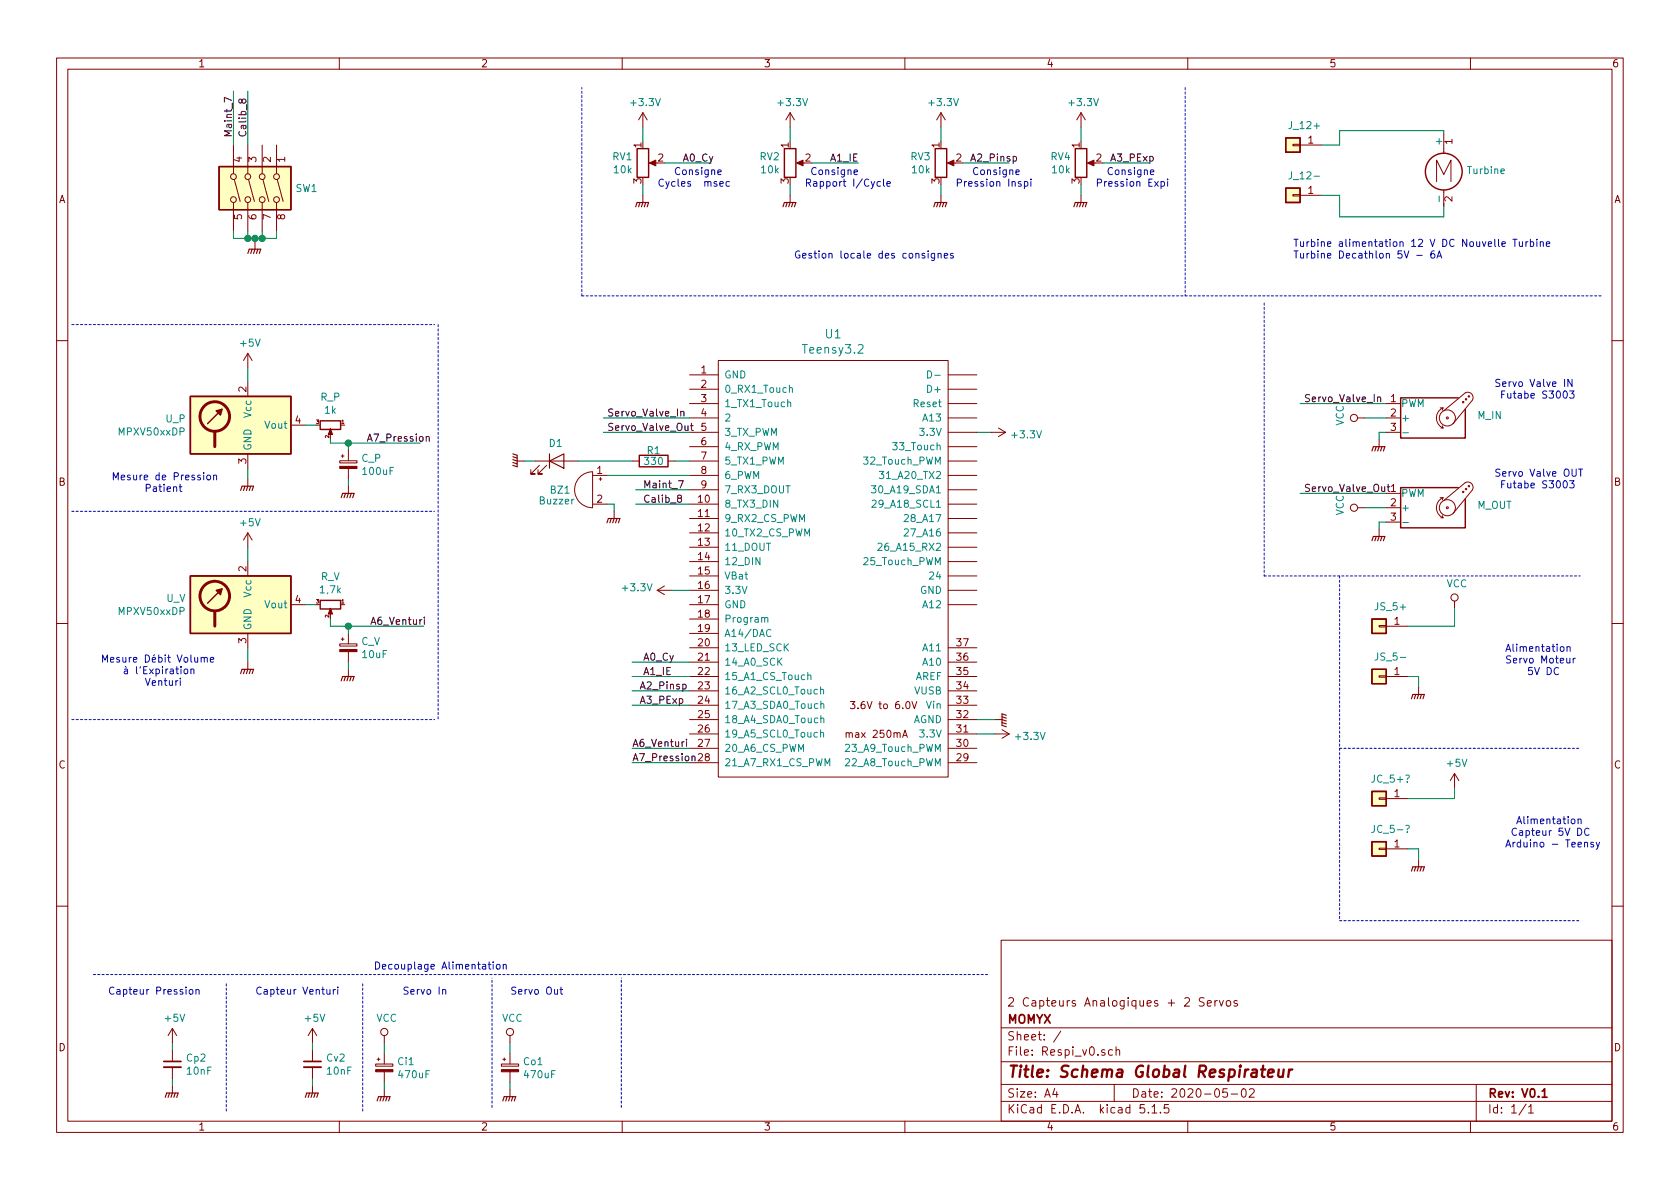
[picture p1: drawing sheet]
<svg xmlns="http://www.w3.org/2000/svg" width="297mm" height="210mm" viewBox="0 0 297 210" stroke-linecap="round" stroke-linejoin="round" font-family="sans-serif">
<g fill="none" stroke="#840000" stroke-width=".18">
<path d="M10 10.3h277v189.9h-277zM12 12.2h273v186.1h-273zM60 10.3v1.9M110 10.3v1.9M113.7 19.9l-.8 1.3M113.7 19.9v2.6M113.7 19.9l.7 1.3M139.7 19.9v2.6M139.7 19.9l-.8 1.3M139.7 19.9l.8 1.3M160 10.3v1.9M166.4 19.9l-.8 1.3"/>
<path d="M166.4 19.9v2.6M166.4 19.9l.7 1.3M191.1 19.9l-.7 1.3M191.1 19.9v2.6M191.1 19.9l.8 1.3M210 10.3v1.9M260 10.3v1.9M41.3 25.6v5.1M41.3 35.8v5.1M41.4 31.7l1.1 3.9M43.8 25.6v5.1M43.8 35.8v5.1"/>
<path d="M43.9 31.7l1.1 3.9M46.4 25.6v5.1M46.4 35.8v5.1M46.5 31.7l1 3.9M48.9 25.6v5.1M48.9 35.8v5.1M49 31.7l1.1 3.9M113.7 34.5v1.3M115.2 28.8h1M139.7 34.5v1.3M141.2 28.8h1M166.4 34.5v1.3"/>
<path d="M167.9 28.8h1M191.1 34.5v1.3M192.7 28.8h1M228.6 34.4h1.3v.3h-1.3zM228.6 25.5h1.3v.3h-1.3zM229.9 34.5h3.8M229.9 25.6h3.8M254 32.1v-3.8l1.3 2.6 1.2-2.6v3.8M255.3 23.7v3.4M255.3 33.6v2.8M45.1 42.8v1.3M10 60.2h2"/>
<path d="M43.8 62.5l-.7 1.2M43.8 62.5v2.5M43.8 67.6v2.5M43.8 62.5l.8 1.2M51.4 75.2h2.6M61.6 79.6v1.9M121.9 73.9h5.1M121.9 71.4h5.1M121.9 76.4h5.1M121.9 66.3h5.1M121.9 68.8h5.1M121.9 79h5.1"/>
<path d="M127 63.7h40.6v73.7h-40.6zM167.6 73.9h5.1M167.6 71.4h5.1M167.6 76.4h5.1M167.6 66.3h5.1M167.6 68.8h5.1M167.6 79h5.1M175.3 76.4h2.5M176.5 75.7l1.3 .7M177.8 76.4l-1.3 .8M240 73.9h1.3M243.8 77.7v1.3"/>
<path d="M245.1 73.9h2.5M245.1 71.4h2.5M245.1 76.4h2.5M254.6 72.1h.5M254.8 75.7h.3M255 75.3l.1 .4M255.1 72.1a1.94 1.94 0 0 0-1.1 1.8 1.94 1.94 0 0 0 1.1 1.8M255.1 72.1l-.1 .4M255.3 72.6l3.8-3.1a.95 .95 0 0 1 1.1 .1 .95 .95 0 0 1 .1 1.1l-3.4 4.2M285 60.2h2M43.8 80.3v2.5M43.8 84.7v1.3"/>
<path d="M43.8 94.2v2.6M43.8 99.3v2.5M43.8 94.2l-.7 1.3M43.8 94.2l.8 1.3M60.1 81.5h3v.4h-3zM60.3 80.6h.5M60.6 80.4v.5M61.6 82.8v1.9M61.6 86v1.2M91.4 81.5h1.3M94.6 81.5h7.6M95.4 82.3l-1.5 1.5h.7h-.7v-.7"/>
<path d="M96.6 82.3l-1.5 1.5h.8h-.8v-.7M102.5 84.4a3.3 3.3 0 0 1 2.3-1v6.4a3.2 3.2 0 0 1-3-2 3.2 3.2 0 0 1 .7-3.4zM104.8 84.1h2.5M104.8 89.1h2.5M105.9 84.7h.5M106.2 84.4v.6M108.6 90.4v1.3M111.8 81.5h1.2M118.1 81.5h1.3M121.9 84.1h5.1M121.9 89.1h5.1M121.9 91.7h5.1"/>
<path d="M121.9 94.2h5.1M121.9 96.8h5.1M121.9 99.3h5.1M121.9 81.5h5.1M121.9 86.6h5.1M167.6 84.1h5.1M167.6 89.1h5.1M167.6 91.7h5.1M167.6 94.2h5.1M167.6 96.8h5.1M167.6 99.3h5.1M167.6 81.5h5.1"/>
<path d="M167.6 86.6h5.1M240 89.8h1.3M243.8 93.6v1.3M245.1 89.8h2.5M245.1 87.2h2.5M245.1 92.3h2.5M254.6 88h.5M254.8 91.6h.3M255 91.2l.1 .4M255.1 88a1.94 1.94 0 0 0-1.1 1.8 1.94 1.94 0 0 0 1.1 1.8M255.1 88l-.1 .4M255.3 88.5l3.8-3.2a.95 .95 0 0 1 1.1 .2 .95 .95 0 0 1 .1 1.1l-3.4 4.2"/>
<path d="M10 110.3h2M43.8 112v2.5M43.8 117.1v1.3M51.4 106.9h2.6M60.1 113.9h3v.3h-3zM60.3 113h.5M60.6 112.8v.5M61.6 112v1.9M61.6 115.2v1.9M61.6 118.4v1.2M116.2 104.4h2.5M116.2 104.4l1.3 .8"/>
<path d="M117.5 103.6l-1.3 .8M121.9 119.6h5.1M121.9 101.8h5.1M121.9 104.4h5.1M121.9 106.9h5.1M121.9 109.5h5.1M121.9 112h5.1M121.9 114.5h5.1M121.9 117.1h5.1M167.6 119.6h5.1M167.6 101.8h5.1M167.6 104.4h5.1"/>
<path d="M167.6 106.9h5.1M167.6 114.5h5.1M167.6 117.1h5.1M243.8 110.6h1.3v.3h-1.3zM243.8 119.5h1.3v.3h-1.3zM245.1 110.7h3.8M245.1 119.6h3.8M257.2 106.3v1.3M285 110.3h2M121.9 129.8h5.1M121.9 122.2h5.1M121.9 124.7h5.1"/>
<path d="M121.9 127.2h5.1M121.9 132.3h5.1M121.9 134.9h5.1M150.4 124h.8l-.5 .5 .4 .2 .1 .4-.3 .2-.5-.1M159.6 130.4l.4-1.3 .4 1.3M159.7 130h.6M161.2 124l.5 1.3 .4-1.3M167.6 129.8h5.1M167.6 122.2h5.1M167.6 124.7h5.1M167.6 127.2h5.1M167.6 132.3h5.1"/>
<path d="M167.6 134.9h5.1M175.9 129.8h2.5M175.9 127.2h1.3M177.2 129l1.2 .8M178.4 129.8l-1.2 .8M250.8 121.5v1.3M257.2 136.8l-.8 1.2M257.2 136.8v2.5M257.2 136.8l.7 1.2M243.8 141.1h1.3v.2h-1.3zM243.8 150h1.3v.2h-1.3zM245.1 141.2h3.8"/>
<path d="M245.1 150.1h3.8M250.8 152v1.3M10 160.2h2M177 166.3h108v32h-108zM212.9 176.5l-.6-.1-.3 .3 .2 .4 .6 .3v.4l-.2 .1-.6-.1M213.5 177.4l.7-.1-.1-.3-.4-.1-.2 .2v.7h.6M214.8 176.9v1M215.2 176.9l-.4 .3M215.6 176.9l.4 1 .3-1M216.9 177.1l.2-.2 .4 .2v.7l-.2 .1-.4-.1zM218.7 177a.37 .37 0 0 0-.5 .1v.3l.5 .1 .1 .1-.2 .3-.4-.1M285 160.2h2"/>
<path d="M30.5 181.9l-.8 1.2M30.5 181.9v2.5M30.5 185.7v2M30.5 188.7v2M30.5 192v1.3M30.5 181.9l.7 1.2M55.2 181.9l-.7 1.2M55.2 181.9v2.5M55.2 185.7v2M55.2 188.7v2M55.2 192v1.3M55.2 181.9l.8 1.2"/>
<path d="M60 198.3v1.9M66.4 188.2h3.1v.3h-3.1zM66.7 187.3h.5M66.9 187.1v.5M67.9 183.1v1.3M67.9 186.3v1.9M67.9 189.5v1.9M67.9 192.7v1.2M88.6 188.2h3.1v.3h-3.1zM88.9 187.3h.5M89.2 187.1v.5M90.2 183.1v1.3"/>
<path d="M90.2 186.3v1.9M90.2 189.5v1.9M90.2 192.7v1.2M110 198.3v1.9M160 198.3v1.9M177 194.8h108M177 191.8h108M177 187.8h108M177 181.8h108M186.5 192.5l-.4 1h1M186.8 193v1M187.6 182.3l-1.3 2"/>
<path d="M196.7 185.7l-.4-.1-.3 .3 .1 .6h.6M197 191.8v3M197.3 185.7l.3-.1 .3 .1 .1 .9M197.3 185.1v1.5M202.3 195.3h-.7l-.1 .7 .3-.1 .5 .1 .1 .2-.1 .5-.2 .1-.6-.1M203 196.7v.1M203.7 195.8l.4-.5v1.5M203.7 196.8h.8M205.2 196.7v.1M206.6 195.3h-.7l-.1 .7 .2-.1 .6 .1 .1 .2-.1 .5-.2 .1-.6-.1M210 198.3v1.9M217 192.5h-.7l-.1 .7 .2-.1 .5 .1 .1 .2v.5l-.2 .1-.6-.1"/>
<path d="M217.7 193.5h1.1M219.6 192.7l.4-.2a.94 .94 0 0 1 0 1.5 .82 .82 0 0 1-.4-1.3zM220.9 192.7l.2-.2h.4l.2 .2 .1 .3-1 1h1M260 198.3v1.9M261 191.8v6.5M269.8 195.2l-1.2 2M270.3 195.8l.4-.5v1.5M270.3 196.8h.8"/>
<circle cx="41.3" cy="35.3" r=".51"/>
<circle cx="41.3" cy="31.2" r=".51"/>
<circle cx="43.8" cy="31.2" r=".51"/>
<circle cx="43.8" cy="35.3" r=".51"/>
<circle cx="46.4" cy="31.2" r=".51"/>
<circle cx="46.4" cy="35.3" r=".51"/>
<circle cx="48.9" cy="35.3" r=".51"/>
<circle cx="48.9" cy="31.2" r=".51"/>
<circle cx="239.4" cy="73.9" r=".63"/>
<circle cx="255.9" cy="73.9" r="1.42"/>
<circle cx="255.9" cy="73.9" r=".18"/>
<circle cx="258.7" cy="71.1" r=".13"/>
<circle cx="259.2" cy="70.6" r=".13"/>
<circle cx="259.7" cy="70.1" r=".13"/>
<circle cx="239.4" cy="89.8" r=".63"/>
<circle cx="255.9" cy="89.8" r="1.42"/>
<circle cx="255.9" cy="89.8" r=".18"/>
<circle cx="258.7" cy="87" r=".13"/>
<circle cx="259.2" cy="86.5" r=".13"/>
<circle cx="259.7" cy="86" r=".13"/>
<circle cx="257.2" cy="105.7" r=".63"/>
<circle cx="67.9" cy="182.5" r=".63"/>
<circle cx="90.2" cy="182.5" r=".63"/>
</g>
<path d="M29 187.7h3M53.7 187.7h3.1M272.7 193l.4-.5v1.5M272.7 194h.8" fill="none" stroke="#840000" stroke-width=".3"/>
<path d="M223 189.1h.7M223.3 188.4l-.2 1.8 .1 .1 .4 .1M224.2 189.8l1-.2-.1-.4h-.7l-.2 1 .2 .2 .6-.1M226.1 189.1v1.2a.56 .56 0 0 0 .7 0M227 189.1l-.2 1.3M227.9 189.1l-.1 1.3M228.5 189.1a.54 .54 0 0 0-.6 .4" fill="none" stroke="#840000" stroke-width=".41"/>
<g fill="none" stroke="#840000" stroke-width=".2">
<path d="M112.4 36.6l.2-.8h2.1l-.3 .8M113.2 35.8l-.3 .8M113.7 35.8l-.3 .8M114.2 35.8l-.3 .8M138.4 36.6l.3-.8h2l-.2 .8M139.2 35.8l-.3 .8M139.7 35.8l-.3 .8M140.2 35.8l-.2 .8M165.1 36.6l.3-.8h2l-.3 .8M165.9 35.8l-.3 .8M166.4 35.8l-.3 .8M166.9 35.8l-.3 .8"/>
<path d="M189.9 36.6l.2-.8h2.1l-.3 .8M190.6 35.8l-.2 .8M191.1 35.8l-.2 .8M191.6 35.8l-.2 .8M43.8 44.8l.3-.7h2l-.3 .7M44.6 44.1l-.3 .7M45.1 44.1l-.3 .7M45.6 44.1l-.3 .7M242.6 79.8l.2-.8h2.1l-.3 .8M243.3 79l-.2 .8M243.8 79l-.2 .8M244.3 79l-.2 .8"/>
<path d="M42.5 86.7l.3-.7h2l-.2 .7M43.3 86l-.2 .7M43.8 86l-.2 .7M44.3 86l-.2 .7M60.3 88l.3-.8h2l-.2 .8M61.1 87.2l-.3 .8M61.6 87.2l-.3 .8M62.1 87.2l-.3 .8M90.7 80.3l.7 .2v2l-.7-.2M90.7 80.8l.7 .2M90.7 81.3l.7 .2M90.7 81.8l.7 .2"/>
<path d="M97.2 81.5l2.5-1.2v2.5zM97.2 80.3v2.5M107.3 92.5l.3-.8h2l-.3 .8M108.1 91.7l-.3 .8M108.6 91.7l-.3 .8M109.1 91.7l-.3 .8M242.6 95.6l.2-.7h2.1l-.3 .7M243.3 94.9l-.2 .7M243.8 94.9l-.2 .7M244.3 94.9l-.2 .7M42.5 119.1l.3-.7h2l-.2 .7M43.3 118.4l-.2 .7"/>
<path d="M43.8 118.4l-.2 .7M44.3 118.4l-.2 .7M61.1 119.6l-.3 .8M61.6 119.6l-.3 .8M62.1 119.6l-.3 .8M60.3 120.4l.3-.8h2l-.2 .8M177.2 127.8l.7 .2M177.2 127.2l.7 .3M177.2 126.7l.7 .3M177.9 126.5l-.7-.3v2.1l.7 .2M249.6 123.6l.2-.8h2l-.2 .8M250.3 122.8l-.2 .8"/>
<path d="M250.8 122.8l-.2 .8M251.3 122.8l-.2 .8M249.6 154l.2-.7h2l-.2 .7M250.3 153.3l-.2 .7M250.8 153.3l-.2 .7M251.3 153.3l-.2 .7M29.2 194.1l.3-.8h2l-.3 .8M30 193.3l-.3 .8M30.5 193.3l-.3 .8M31 193.3l-.3 .8M54 194.1l.2-.8h2.1l-.3 .8M54.7 193.3l-.2 .8"/>
<path d="M55.2 193.3l-.2 .8M55.8 193.3l-.3 .8M66.7 194.7l.2-.8h2.1l-.3 .8M67.4 193.9l-.2 .8M67.9 193.9l-.2 .8M68.5 193.9l-.3 .8M88.9 194.7l.3-.8h2l-.3 .8M89.7 193.9l-.3 .8M90.2 193.9l-.3 .8M90.7 193.9l-.3 .8"/>
</g>
<g fill="#ffffc2" stroke="#ffffc2" stroke-width=".18">
<path d="M242.6 139.9h2.5v2.6h-2.5z"/>
<path d="M242.6 148.8h2.5v2.6h-2.5z"/>
<path d="M242.6 109.5h2.5v2.5h-2.5z"/>
<path d="M242.6 118.4h2.5v2.5h-2.5z"/>
<path d="M227.3 33.3h2.6v2.5h-2.6z"/>
<path d="M227.3 24.4h2.6v2.5h-2.6z"/>
<path d="M38.7 29.5h12.7v7.6h-12.7z"/>
<path d="M33.7 101.8h17.7v10.2h-17.7z"/>
<path d="M33.7 70.1h17.7v10.2h-17.7z"/>
</g>
<g fill="none" stroke="#840000" stroke-width=".25">
<path d="M38.7 29.5h12.7v7.6h-12.7zM112.6 26.3h2.1v5.1h-2.1zM138.7 26.3h2v5.1h-2zM165.4 26.3h2v5.1h-2zM190.1 26.3h2.1v5.1h-2.1zM227.3 33.3h2.6v2.5h-2.6zM227.3 24.4h2.6v2.5h-2.6zM33.7 70.1h17.7v10.2h-17.7zM39.2 72.4l-2.5 2.5M56.6 74.4h3.6v1.5h-3.6zM257.8 70.4h-10.2v7.1h11.5v-5.1M113 80.5h5.1v2h-5.1z"/>
<path d="M257.8 86.2h-10.2v7.1h11.5v-5M33.7 101.8h17.7v10.2h-17.7zM39.2 104.1l-2.5 2.6M56.6 106.2h3.6v1.5h-3.6zM242.6 109.5h2.5v2.5h-2.5zM242.6 118.4h2.5v2.5h-2.5zM242.6 139.9h2.5v2.6h-2.5zM242.6 148.8h2.5v2.6h-2.5z"/>
<circle cx="255.3" cy="30.3" r="3.3"/>
</g>
<g fill="none" stroke="#008484" stroke-width=".18">
<path d="M139.3 71.2l.1-.1h.4v.8M139.6 68.7l.2-.2 .3 .1v.8M164 65.6a.64 .64 0 0 1 .7 .6 .64 .64 0 0 1-.7 .6zM165.3 66.4h.9M248 76.5h1M154.1 85.9h.8l-.5 .5 .4 .1v.5l-.2 .2-.5-.2M154.2 88.6l.5-.2 .2 .4v.2l-.8 .7h.8M155.2 96.2l.5-.1 .3 .3-.8 .9h.8M155.5 83.4h.8l-.5 .4 .4 .2 .1 .4-.3 .2-.5-.1M159.9 93.6l.5-.1 .2 .4v.2l-.8 .7h.8M159.9 91.1l.5-.1 .2 .3v.2l-.8 .7h.8M248 92.4h1"/>
<path d="M135.2 109.4l.2-.2h.3l.1 .8M136.3 111.4a.6 .6 0 0 0-.8 .5 .6 .6 0 0 0 .6 .7l.2-.2M142.8 119.5l.2-.2 .3 .1 .1 .8M145.1 122l.2-.1h.3v.8M145.1 129.6l.2-.1 .3 .1v.7M145.1 121.5v1.2M145.1 129.1v1.2M145.1 124.6l.2-.2 .3 .1 .1 .8M145.1 127.1l.2-.1h.3l.1 .8M248.6 146l.4-.1 .2 .2-.4 .6"/>
</g>
<g fill="#840000" stroke="#840000" stroke-width=".18">
<path d="M114.8 28.8l1.2-.5v1z"/>
<path d="M66.4 189.1h3.1v.4h-3.1z"/>
<path d="M192.3 28.8l1.1-.5v1z"/>
<path d="M88.6 189.1h3.1v.4h-3.1z"/>
<path d="M60.1 82.5h3v.3h-3z"/>
<path d="M60.1 114.9h3v.3h-3z"/>
<path d="M58.4 107.6l.4 1h-.8l.4-1v.2z"/>
<path d="M140.8 28.8l1.2-.5v1z"/>
<path d="M167.5 28.8l1.2-.5v1z"/>
<path d="M58.4 75.8l.4 1h-.8l.4-1v.3z"/>
</g>
<path d="M29 188.7h3M53.7 188.7h3.1" fill="none" stroke="#840000" stroke-width=".33"/>
<g fill="none" stroke="#840000" stroke-width=".51">
<path d="M38 76.4v2.6M38 108.2v2.5"/>
<circle cx="38" cy="73.7" r="2.62"/>
<circle cx="38" cy="105.4" r="2.62"/>
</g>
<g fill="#840000" stroke="#840000" stroke-width=".25">
<path d="M38.2 104.4l1-.3-.2 1.1z"/>
<path d="M38.2 72.6l1-.2-.2 1z"/>
</g>
<g fill="none" stroke="#0000c2" stroke-width=".18" stroke-dasharray=".4 .4">
<path d="M209.5 15.5v36.8M12.7 57.4h64.1M77.5 57.4v69.8M102.9 52.3h180.3M102.9 52.3v-36.8M223.5 53.6v48.2M12.7 90.4h64.1M223.5 101.8h55.9M236.9 101.8v61M12.7 127.2h64.1M236.9 132.3h42.5M16.5 172.3h158.1"/>
<path d="M236.9 162.8h42.5M40 196.5v-22.9M64.1 196.5v-22.9M87 195.8v-22.8M109.9 195.8v-22.8"/>
</g>
<g fill="none" stroke="#008400" stroke-width=".18">
<path d="M41.3 16.1v9.5M43.8 16.1v9.5M113.7 22.5v2.5M113.7 32.6v1.9M117.5 28.8h8.2M139.7 22.5v2.5M139.7 32.6v1.9M143.5 28.8h8.3M166.4 22.5v2.5M166.4 32.6v1.9M170.2 28.8h8.2M191.1 22.5v2.5"/>
<path d="M191.1 32.6v1.9M194.9 28.8h8.3M233.7 34.5h3.2v3.8h18.4v-1.9M255.3 23.7v-.6h-18.4v2.5h-3.2M41.3 40.9v1.3h7.6v-1.3M43.8 40.9v1.3M45.1 42.2v.6M46.4 40.9v1.3M43.8 65v2.6M54 75.2h1.9M58.4 77.7v.7h15.9M61.6 78.4v1.2"/>
<path d="M106.7 73.9h15.2M106.7 76.4h15.2M172.7 76.4h2.6M229.9 71.4h15.2M241.3 73.9h3.8M245.1 76.4h-1.3v1.3M43.8 82.8v1.9M43.8 96.8v2.5M61.6 84.7v1.3M92.7 81.5h1.9M102.2 81.5h9.6M107.3 84.1h14.6"/>
<path d="M107.3 89.1h1.3v1.3M112.4 89.1h9.5M112.4 86.6h9.5M119.4 81.5h2.5M229.9 87.2h15.2M241.3 89.8h3.8M245.1 92.3h-1.3v1.3M43.8 114.5v2.6M54 106.9h1.9M58.4 109.5v1.2h16.5M61.6 110.7v1.3M61.6 117.1v1.3"/>
<path d="M111.8 119.6h10.1M111.8 117.1h10.1M118.7 104.4h3.2M248.9 119.6h1.9v1.9M257.2 107.6v3.1h-8.3M111.8 132.3h10.1M111.8 134.9h10.1M111.8 122.2h10.1M111.8 124.7h10.1M172.7 129.8h3.2M172.7 127.2h3.2M257.2 139.3v1.9h-8.3"/>
<path d="M248.9 150.1h1.9v1.9M30.5 184.4v1.3M30.5 190.7v1.3M55.2 184.4v1.3M55.2 190.7v1.3M67.9 184.4v1.9M67.9 191.4v1.3M90.2 184.4v1.9M90.2 191.4v1.3"/>
</g>
<g fill="none" stroke="#000" stroke-width=".18">
<path d="M40.9 17.7l-1.2-.5v.9M42.8 17.7l.2-.2h.3l.2 .2-.1 .4-.1 .1-.5-.1-.2-.5h-.3l-.1 .1 .1 .5h.3l.2-.2M179.1 27.7h.4l.2 .2-.1 .5h-.5M75.4 77.3l.1-.1h.3l.1 .8M75.4 77.2v.8M120.4 72.9l.2-.2 .3 .1v.8M120.4 72.7v.9M122.1 75.3h.5M122.3 74.8v1.1l.3 .2M243.6 70.3l.2-.1 .2 .1 .1 .7M243.6 70.2v.8M120 85h.8l-.5 1.3"/>
<path d="M120 88.1l-.2-.1v-.3l.5-.2 .1 .2v.3l-.5 .2-.1 .1v.3l.2 .2h.3l.2-.2-.1-.4-.1-.1M245.3 86.1h.4M245.4 85.6v1.1l.3 .2M75 109.1v.2M75 109.6v.8M120.7 121.1l.4-.1 .2 .2-.1 .6h-.5M121.4 130.7v.2M121.4 131.2v.8M122.4 133.8l.1-.1 .3 .1 .1 .7M122.4 133.7v.8"/>
</g>
<g fill="none" stroke="#0000c2" stroke-width=".18">
<path d="M125.8 30.2l.2-.2 .3 .1 .1 .8M125.8 30v.9M126.9 30.4l.6-.1v-.2l-.4-.1-.2 .2 .1 .6h.5M127.3 32.5l.6-.1-.1-.2-.3-.1-.2 .2v.6h.5M129 32.2l-.4-.1-.2 .2 .1 .6h.5M151 30.4l.6-.1v-.2l-.4-.1-.2 .2 .1 .6h.5M155.7 32.2l-.4-.1-.2 .2 .1 .6h.5M156.2 31.7v1.1l.2 .1M156.8 32.5l.6-.1v-.2l-.4-.1-.2 .2 .1 .6h.5M178.5 30.2l.2-.2 .3 .1 .1 .8M178.5 30v.9M179.6 30.4l.6-.1v-.2l-.4-.1-.2 .2 .1 .6h.5"/>
<path d="M180.5 32.2l-.3-.1-.2 .2 .1 .2 .4 .1v.3h-.5M181.1 32.2l.4-.1 .2 .2-.1 .6h-.5M181.1 32.1v1.3M182.3 31.7v.1M182.3 32.1v.8M202.3 30.2l.2-.2 .3 .1 .1 .8M203.4 30.4l.6-.1v-.2l-.4-.1-.2 .2 .1 .6h.5M205.3 32.2l.4-.1 .2 .2-.1 .6h-.5M205.3 32.1v1.3M206.5 31.7v.1M206.5 32.1v.8M164.1 44.4v.1"/>
<path d="M164.1 44.8v.8M165.3 44.8l-.1 1.1-.2 .2-.3-.1M165.3 44.9l-.4-.1-.3 .2 .2 .6h.5M165.9 44.9l.1-.1 .3 .1 .1 .7M165.9 44.8v.8M167 45.2l.6-.1-.1-.2-.4-.1-.1 .2v.6h.5M168.5 44.9l-.3-.1-.2 .2 .1 .2 .4 .1v.3h-.5M250.5 45.2h1M253.6 44.4h-.4a.87 .87 0 0 0 0 1.2l.4-.1v-.5l-.4-.1-.2 .2M254.1 45.6l.4-1.2 .4 1.2M254.2 45.3h.6M267.5 42.3h.7"/>
<path d="M267.8 42.3v1.3M268.6 42.7l.1 .8 .3 .1 .2-.1M269.2 42.7v.9M269.8 42.7v.9M270.2 42.7l-.3 .1-.1 .2M270.6 42.8l.3-.1 .3 .3-.1 .5h-.5M270.6 42.3v1.3M271.7 42.3v.1M271.7 42.7v.9M272.3 42.9l.2-.2 .3 .1 .1 .8M272.3 42.7v.9M273.4 43.1l.6-.1v-.2l-.4-.1-.2 .2 .1 .6h.5"/>
<path d="M276.5 69.3l.2-.2a.67 .67 0 0 1 .4 .7 .67 .67 0 0 1-.4 .6l-.3-.2v-.3zM276.6 67.1v1.2M277.5 69.1h.8l-.4 .5 .4 .1-.1 .7h-.5l-.2-.1M278 67.1v1.2l-.8-1.2v1.2M29 85.6v.2M29 86.1v.8M29.5 86.5l.6-.1v-.3h-.4l-.2 .2 .1 .6h.5M30.7 86.2l.2-.1h.3v.8M30.7 86.1v.8M31.7 86.1h.5M31.9 85.6v1.1l.3 .2M36 83.6v.1"/>
<path d="M36 84v.9M36.7 84.1l.3-.1 .2 .2-.1 .6-.3 .1-.2-.3zM37.8 84.1l.1-.1 .4 .1v.8M37.8 84v.9M276.6 85.1l.1-.1a.67 .67 0 0 1 .4 .6 .67 .67 0 0 1-.4 .7 .83 .83 0 0 1-.1-1.2zM277.5 85h.8l-.4 .5 .4 .1-.1 .6-.5 .1-.2-.1M278 83v1l.2 .2h.4l.1-.2v-1M279.1 83h.7M279.5 83v1.2M25.7 119.9l.4 1.3 .4-1.3M29.2 119.9v1.1l.3 .2M30.1 118.4h.5l.1 .7"/>
<path d="M30.7 118.6l-.4 .1-.3 .1 .1 .3h.6M31.1 118.3h.5M31.3 117.9v1.1l.3 .1M31.9 119.9v.2M32 117.9v.1M32 118.3v.8M32.6 118.4l.2-.1 .3 .1 .1 .1-.1 .6h-.3l-.2-.1zM33.8 118.4l.1-.1 .3 .1 .1 .7M33.8 118.3v.8M35.6 116.4l.1-.1h.3l.1 .8M35.6 116.3v.8M36.1 116.4l.2-.1h.3l.1 .8"/>
<path d="M37.2 116.7l.6-.1-.1-.3h-.3l-.2 .1 .1 .6h.4M270.9 118h-.6l-.1 .6 .2-.1 .5 .1v.6l-.2 .1-.5-.1M271.3 118l.5 1.3 .4-1.3M273.6 118a.64 .64 0 0 1 .7 .7 .64 .64 0 0 1-.7 .6zM275.6 118.2a.6 .6 0 0 0-.9 .4 .6 .6 0 0 0 .6 .7l.3-.1M275.9 114.5l.2-.2 .4 .2v.5l-.1 .1-.3 .1-.2-.1zM277 116.4l.1 .8h.3l.2-.1M277.1 114.5l.2-.2 .3 .1v.8M277.1 114.3v.9M277.6 116.4v.8M278.2 116.4v.8M278.5 116.4l-.3 .2"/>
<path d="M26.9 120.8l.6-.1v-.3h-.4l-.2 .1 .1 .7h.5M28.1 120.5l.1-.1h.3l.1 .8M28.1 120.4v.8M29 120.4h.5M29.9 120.4l.1 .8h.3l.2-.1M30.5 120.4v.8M31.1 120.4v.8M31.4 120.4l-.3 .2M31.9 120.4v.8M277.3 144.4v.1M277.9 144.9l.3-.1 .3 .3v.3l-.3 .3-.3-.1-.1-.2zM278.9 146.5a.64 .64 0 0 1 .8 .6 .64 .64 0 0 1-.8 .6z"/>
<path d="M279 145l.2-.2 .3 .1 .1 .8M279 144.8v.9M280.2 149.1l.1-.2 .3 .1 .1 .8M280.2 148.9v.9M280.9 146.6a.6 .6 0 0 0-.8 .4 .6 .6 0 0 0 .6 .7l.2-.1M281.7 149l-.3-.1-.1 .2v.2l.4 .1v.3h-.4M282.2 148.9l.3 .9M282.8 148.9l-.4 1.2-.2 .1M33.5 175.1l.2-.1 .4 .1v.5l-.1 .2h-.3l-.2-.1zM34.6 175.1l.2-.1h.3l.1 .8M34.6 175v.8M57.8 175l.1 .8h.2l.2-.1"/>
<path d="M58.3 175v.8M58.9 175v.8M59.3 175l-.4 .2M59.7 174.5v.2M59.7 175v.8M78.3 175.1l.1-.1h.3l.1 .8M78.3 175v.8M86.3 170.5h.5M86.5 170.1v1.1l.3 .2M87.2 170.1v.1M87.2 170.5v.9M87.8 170.7l.2-.2 .4 .2v.4l-.1 .2-.3 .1-.2-.2z"/>
<path d="M89 170.7l.2-.2 .3 .1v.8M89 170.5v.9M99 175h.5M99.2 174.5v1.1l.3 .2"/>
</g>
<g fill="#008400" stroke="#008400" stroke-width=".25">
<circle cx="61.6" cy="110.7" r=".51"/>
<circle cx="45.1" cy="42.2" r=".51"/>
<circle cx="61.6" cy="78.4" r=".51"/>
<circle cx="43.8" cy="42.2" r=".51"/>
<circle cx="46.4" cy="42.2" r=".51"/>
</g>
<text font-size="2.8" fill="#840000" x="178" y="190.5">Title: Schema Global Respirateur</text>
<g font-size="2.1" fill="#008484">
<text x="146" y="59.8">U1</text>
<text x="142.2" y="62.5">Teensy3.2</text>
</g>
<g font-size="2.1" fill="#840000">
<text x="178" y="178">2 Capteurs Analogiques + 2 Servos</text>
<text x="178" y="184">Sheet: /</text>
<text x="178" y="181">MOMYX</text>
<text x="178" y="186.7">File: Respi_v0.sch</text>
<text x="178" y="196.9">KiCad E.D.A. kicad 5.1.5</text>
<text x="178" y="194.1">Size: A4</text>
<text x="200" y="194.1">Date: 2020-05-02</text>
<text x="263" y="194.1">Rev: V0.1</text>
<text x="263" y="196.9">Id: 1/1</text>
</g>
<g font-size="1.8" fill="#840000">
<text x="35" y="11.9">1</text>
<text x="85" y="11.9">2</text>
<text x="135" y="11.9">3</text>
<text x="185" y="11.9">4</text>
<text x="235" y="11.9">5</text>
<text x="285" y="11.9">6</text>
<text x="42.8" y="28.7" transform="rotate(-90 42.8 28.7)">4</text>
<text x="45.3" y="28.7" transform="rotate(-90 45.3 28.7)">3</text>
<text x="47.9" y="28.7" transform="rotate(-90 47.9 28.7)">2</text>
<text x="50.4" y="28.7" transform="rotate(-90 50.4 28.7)">1</text>
<text x="113.4" y="26.1" transform="rotate(-90 113.4 26.1)">1</text>
<text x="116.4" y="28.6">2</text>
<text x="139.4" y="26.1" transform="rotate(-90 139.4 26.1)">1</text>
<text x="142.4" y="28.6">2</text>
<text x="166.1" y="26.1" transform="rotate(-90 166.1 26.1)">1</text>
<text x="169.1" y="28.6">2</text>
<text x="190.9" y="26.1" transform="rotate(-90 190.9 26.1)">1</text>
<text x="193.8" y="28.6">2</text>
<text x="231.3" y="25.4">1</text>
<text x="256.8" y="25.5" transform="rotate(-90 256.8 25.5)">1</text>
<text x="10.4" y="35.9">A</text>
<text x="113.4" y="32.5" transform="rotate(-90 113.4 32.5)">3</text>
<text x="139.4" y="32.5" transform="rotate(-90 139.4 32.5)">3</text>
<text x="166.1" y="32.5" transform="rotate(-90 166.1 32.5)">3</text>
<text x="190.9" y="32.5" transform="rotate(-90 190.9 32.5)">3</text>
<text x="231.3" y="34.3">1</text>
<text x="256.8" y="35.7" transform="rotate(-90 256.8 35.7)">2</text>
<text x="285.4" y="35.9">A</text>
<text x="42.8" y="38.8" transform="rotate(-90 42.8 38.8)">5</text>
<text x="45.3" y="38.8" transform="rotate(-90 45.3 38.8)">6</text>
<text x="47.9" y="38.8" transform="rotate(-90 47.9 38.8)">7</text>
<text x="50.4" y="38.8" transform="rotate(-90 50.4 38.8)">8</text>
<text x="43.6" y="69.3" transform="rotate(-90 43.6 69.3)">2</text>
<text x="124" y="66">1</text>
<text x="124" y="68.6">2</text>
<text x="124" y="71.1">3</text>
<text x="245.9" y="71.1">1</text>
<text x="52.2" y="74.9">4</text>
<text x="124" y="73.7">4</text>
<text x="124" y="76.2">5</text>
<text x="245.9" y="73.7">2</text>
<text x="245.9" y="76.2">3</text>
<text x="43.6" y="82" transform="rotate(-90 43.6 82)">3</text>
<text x="105.6" y="83.8">1</text>
<text x="124" y="78.7">6</text>
<text x="124" y="81.3">7</text>
<text x="124" y="83.8">8</text>
<text x="10.4" y="85.9">B</text>
<text x="105.6" y="88.9">2</text>
<text x="123.5" y="88.9">10</text>
<text x="124" y="86.4">9</text>
<text x="245.9" y="87">1</text>
<text x="245.9" y="89.5">2</text>
<text x="285.4" y="85.9">B</text>
<text x="123.5" y="91.4">11</text>
<text x="123.5" y="94">12</text>
<text x="245.9" y="92.1">3</text>
<text x="43.6" y="101.1" transform="rotate(-90 43.6 101.1)">2</text>
<text x="123.5" y="96.5">13</text>
<text x="123.5" y="99.1">14</text>
<text x="123.5" y="101.6">15</text>
<text x="52.2" y="106.7">4</text>
<text x="123.5" y="104.1">16</text>
<text x="123.5" y="106.7">17</text>
<text x="43.6" y="113.8" transform="rotate(-90 43.6 113.8)">3</text>
<text x="123.5" y="109.2">18</text>
<text x="123.5" y="111.8">19</text>
<text x="246.5" y="110.5">1</text>
<text x="123.5" y="114.3">20</text>
<text x="123.5" y="116.8">21</text>
<text x="123.5" y="119.4">22</text>
<text x="169.2" y="119.4">35</text>
<text x="169.2" y="116.8">36</text>
<text x="169.2" y="114.3">37</text>
<text x="246.5" y="119.4">1</text>
<text x="123.5" y="121.9">23</text>
<text x="123.5" y="124.5">24</text>
<text x="151.3" y="125.4">3.6V to 6.0V</text>
<text x="169.2" y="124.5">33</text>
<text x="169.2" y="121.9">34</text>
<text x="123.5" y="127">25</text>
<text x="123.5" y="129.5">26</text>
<text x="150" y="130.5">max 250mA</text>
<text x="169.2" y="129.5">31</text>
<text x="169.2" y="127">32</text>
<text x="10.4" y="135.9">C</text>
<text x="123.5" y="132.1">27</text>
<text x="123.5" y="134.6">28</text>
<text x="169.2" y="134.6">29</text>
<text x="169.2" y="132.1">30</text>
<text x="285.4" y="135.9">C</text>
<text x="246.5" y="141">1</text>
<text x="246.5" y="149.9">1</text>
<text x="10.4" y="185.9">D</text>
<text x="285.4" y="185.9">D</text>
<text x="35" y="199.9">1</text>
<text x="85" y="199.9">2</text>
<text x="135" y="199.9">3</text>
<text x="185" y="199.9">4</text>
<text x="235" y="199.9">5</text>
<text x="285" y="199.9">6</text>
</g>
<g font-size="1.8" fill="#008484">
<text x="111.7" y="18.8">+3.3V</text>
<text x="137.7" y="18.8">+3.3V</text>
<text x="164.4" y="18.8">+3.3V</text>
<text x="189.2" y="18.8">+3.3V</text>
<text x="228.2" y="22.8">J_12+</text>
<text x="108.4" y="28.3">RV1</text>
<text x="134.4" y="28.3">RV2</text>
<text x="161.1" y="28.3">RV3</text>
<text x="185.8" y="28.3">RV4</text>
<text x="255" y="25.5" transform="rotate(-90 255 25.5)">+</text>
<text x="52.3" y="34">SW1</text>
<text x="108.6" y="30.7">10k</text>
<text x="134.7" y="30.7">10k</text>
<text x="161.3" y="30.7">10k</text>
<text x="186.1" y="30.7">10k</text>
<text x="228.4" y="31.7">J_12-</text>
<text x="255" y="35.5" transform="rotate(-90 255 35.5)">-</text>
<text x="259.6" y="30.8">Turbine</text>
<text x="42.6" y="61.3">+5V</text>
<text x="56.7" y="70.9">R_P</text>
<text x="128" y="66.9">GND</text>
<text x="128" y="69.5">0_RX1_Touch</text>
<text x="164.3" y="69.5">D+</text>
<text x="21.1" y="77">MPXV50xxDP</text>
<text x="29.3" y="74.7">U_P</text>
<text x="44.4" y="73.8" transform="rotate(-90 44.4 73.8)">Vcc</text>
<text x="47" y="75.8">Vout</text>
<text x="57.5" y="73.2">1k</text>
<text x="128" y="72">1_TX1_Touch</text>
<text x="128" y="74.5">2</text>
<text x="128" y="77.1">3_TX_PWM</text>
<text x="161.8" y="72">Reset</text>
<text x="163" y="77.1">3.3V</text>
<text x="163.4" y="74.5">A13</text>
<text x="179.1" y="77.5">+3.3V</text>
<text x="247.7" y="72">PWM</text>
<text x="247.7" y="74.5">+</text>
<text x="261.3" y="74.1">M_IN</text>
<text x="44.4" y="79.8" transform="rotate(-90 44.4 79.8)">GND</text>
<text x="64" y="81.7">C_P</text>
<text x="64.3" y="84">100uF</text>
<text x="97.1" y="79">D1</text>
<text x="114.1" y="82.2">330</text>
<text x="114.5" y="80.3">R1</text>
<text x="128" y="79.6">4_RX_PWM</text>
<text x="128" y="82.2">5_TX1_PWM</text>
<text x="153.1" y="82.2">32_Touch_PWM</text>
<text x="158.4" y="79.6">33_Touch</text>
<text x="95.5" y="89.2">Buzzer</text>
<text x="97.4" y="87.3">BZ1</text>
<text x="128" y="89.8">8_TX3_DIN</text>
<text x="128" y="84.7">6_PWM</text>
<text x="128" y="87.2">7_RX3_DOUT</text>
<text x="154.7" y="87.2">30_A19_SDA1</text>
<text x="154.9" y="89.8">29_A18_SCL1</text>
<text x="156.2" y="84.7">31_A20_TX2</text>
<text x="247.7" y="87.9">PWM</text>
<text x="261.2" y="90">M_OUT</text>
<text x="42.6" y="93.1">+5V</text>
<text x="128" y="92.3">9_RX2_CS_PWM</text>
<text x="128" y="94.9">10_TX2_CS_PWM</text>
<text x="160.4" y="94.9">27_A16</text>
<text x="160.4" y="92.3">28_A17</text>
<text x="247.7" y="90.4">+</text>
<text x="128" y="97.4">11_DOUT</text>
<text x="128" y="99.9">12_DIN</text>
<text x="153.1" y="99.9">25_Touch_PWM</text>
<text x="156" y="97.4">26_A15_RX2</text>
<text x="29.4" y="106.4">U_V</text>
<text x="44.4" y="105.5" transform="rotate(-90 44.4 105.5)">Vcc</text>
<text x="47" y="107.6">Vout</text>
<text x="56.7" y="104.9">1,7k</text>
<text x="56.7" y="102.6">R_V</text>
<text x="110.2" y="104.6">+3.3V</text>
<text x="128" y="102.5">VBat</text>
<text x="128" y="105">3.3V</text>
<text x="128" y="107.6">GND</text>
<text x="162.7" y="105">GND</text>
<text x="163.4" y="107.6">A12</text>
<text x="164.7" y="102.5">24</text>
<text x="243.3" y="107.9">JS_5+</text>
<text x="255.8" y="103.9">VCC</text>
<text x="21.1" y="108.8">MPXV50xxDP</text>
<text x="44.4" y="111.5" transform="rotate(-90 44.4 111.5)">GND</text>
<text x="128" y="110.1">Program</text>
<text x="128" y="112.6">A14/DAC</text>
<text x="63.9" y="114.1">C_V</text>
<text x="64.2" y="116.4">10uF</text>
<text x="128" y="115.2">13_LED_SCK</text>
<text x="128" y="117.7">14_A0_SCK</text>
<text x="163.4" y="117.7">A10</text>
<text x="163.4" y="115.2">A11</text>
<text x="243.5" y="116.8">JS_5-</text>
<text x="128" y="120.3">15_A1_CS_Touch</text>
<text x="128" y="122.8">16_A2_SCL0_Touch</text>
<text x="128" y="125.3">17_A3_SDA0_Touch</text>
<text x="161.7" y="122.8">VUSB</text>
<text x="161.8" y="120.3">AREF</text>
<text x="163.9" y="125.3">Vin</text>
<text x="128" y="127.9">18_A4_SDA0_Touch</text>
<text x="128" y="130.4">19_A5_SCL0_Touch</text>
<text x="161.4" y="127.9">AGND</text>
<text x="163" y="130.4">3.3V</text>
<text x="179.7" y="130.9">+3.3V</text>
<text x="128" y="133">20_A6_CS_PWM</text>
<text x="128" y="135.5">21_A7_RX1_CS_PWM</text>
<text x="149.8" y="135.5">22_A8_Touch_PWM</text>
<text x="149.8" y="133">23_A9_Touch_PWM</text>
<text x="256" y="135.6">+5V</text>
<text x="242.7" y="138.4">JC_5+?</text>
<text x="243" y="147.3">JC_5-?</text>
<text x="29.3" y="180.7">+5V</text>
<text x="54" y="180.7">+5V</text>
<text x="66.5" y="180.7">VCC</text>
<text x="88.7" y="180.7">VCC</text>
<text x="33" y="187.7">Cp2</text>
<text x="33.1" y="190">10nF</text>
<text x="57.8" y="187.7">Cv2</text>
<text x="57.9" y="190">10nF</text>
<text x="70.4" y="188.4">Ci1</text>
<text x="70.6" y="190.7">470uF</text>
<text x="92.6" y="188.4">Co1</text>
<text x="92.9" y="190.7">470uF</text>
</g>
<g font-size="1.8">
<text x="41" y="24.4" transform="rotate(-90 41 24.4)">Maint_7</text>
<text x="43.6" y="24.4" transform="rotate(-90 43.6 24.4)">Calib_8</text>
<text x="120.6" y="28.6">A0_Cy</text>
<text x="146.7" y="28.6">A1_IE</text>
<text x="171.4" y="28.6">A2_Pinsp</text>
<text x="196.2" y="28.6">A3_PExp</text>
<text x="230.5" y="71.1">Servo_Valve_In</text>
<text x="107.3" y="73.7">Servo_Valve_In</text>
<text x="107.3" y="76.2">Servo_Valve_Out</text>
<text x="237.6" y="75.3" transform="rotate(-90 237.6 75.3)">VCC</text>
<text x="64.8" y="78.1">A7_Pression</text>
<text x="113.7" y="88.9">Calib_8</text>
<text x="113.7" y="86.4">Maint_7</text>
<text x="230.5" y="87">Servo_Valve_Out</text>
<text x="237.6" y="91.2" transform="rotate(-90 237.6 91.2)">VCC</text>
<text x="65.4" y="110.5">A6_Venturi</text>
<text x="113.7" y="119.4">A1_IE</text>
<text x="113.7" y="116.8">A0_Cy</text>
<text x="113" y="124.5">A3_PExp</text>
<text x="113" y="121.9">A2_Pinsp</text>
<text x="111.8" y="132.1">A6_Venturi</text>
<text x="111.8" y="134.6">A7_Pression</text>
</g>
<g font-size="1.8" fill="#0000c2">
<text x="116.2" y="33">Cycles msec</text>
<text x="117.7" y="31">Consigne</text>
<text x="142.2" y="33">Rapport I/Cycle</text>
<text x="142.7" y="31">Consigne</text>
<text x="168.9" y="33">Pression Inspi</text>
<text x="170.4" y="31">Consigne</text>
<text x="193.7" y="33">Pression Expi</text>
<text x="194.7" y="31">Consigne</text>
<text x="140.3" y="45.7">Gestion locale des consignes</text>
<text x="228.6" y="43.7">Turbine alimentation 12 V DC Nouvelle Turbine</text>
<text x="228.6" y="45.7">Turbine Decathlon 5V - 6A</text>
<text x="264.2" y="68.4">Servo Valve IN</text>
<text x="264.7" y="70.5">Futabe S3003</text>
<text x="19.7" y="84.9">Mesure de Pression</text>
<text x="22.6" y="87">Patient</text>
<text x="264.2" y="84.3">Servo Valve OUT</text>
<text x="264.7" y="86.4">Futabe S3003</text>
<text x="17.8" y="117.2">Mesure Débit Volume</text>
<text x="19.7" y="119.2">à l'Expiration</text>
<text x="266.1" y="115.3">Alimentation</text>
<text x="266.1" y="117.3">Servo Moteur</text>
<text x="266.1" y="149.9">Arduino - Teensy</text>
<text x="266.6" y="147.8">Capteur 5V DC</text>
<text x="267" y="145.7">Alimentation</text>
<text x="66" y="171.4">Decouplage Alimentation</text>
<text x="19" y="175.9">Capteur Pression</text>
<text x="45.1" y="175.9">Capteur Venturi</text>
<text x="71.1" y="175.9">Servo In</text>
<text x="90.2" y="175.9">Servo Out</text>
</g>
<g font-size=".9" fill="#840000">
<text x="56" y="74.9">3</text>
<text x="58.2" y="77.4" transform="rotate(-90 58.2 77.4)">2</text>
<text x="60.4" y="74.9">1</text>
<text x="56" y="106.7">3</text>
<text x="60.4" y="106.7">1</text>
<text x="58.2" y="109.2" transform="rotate(-90 58.2 109.2)">2</text>
</g>
</svg>
